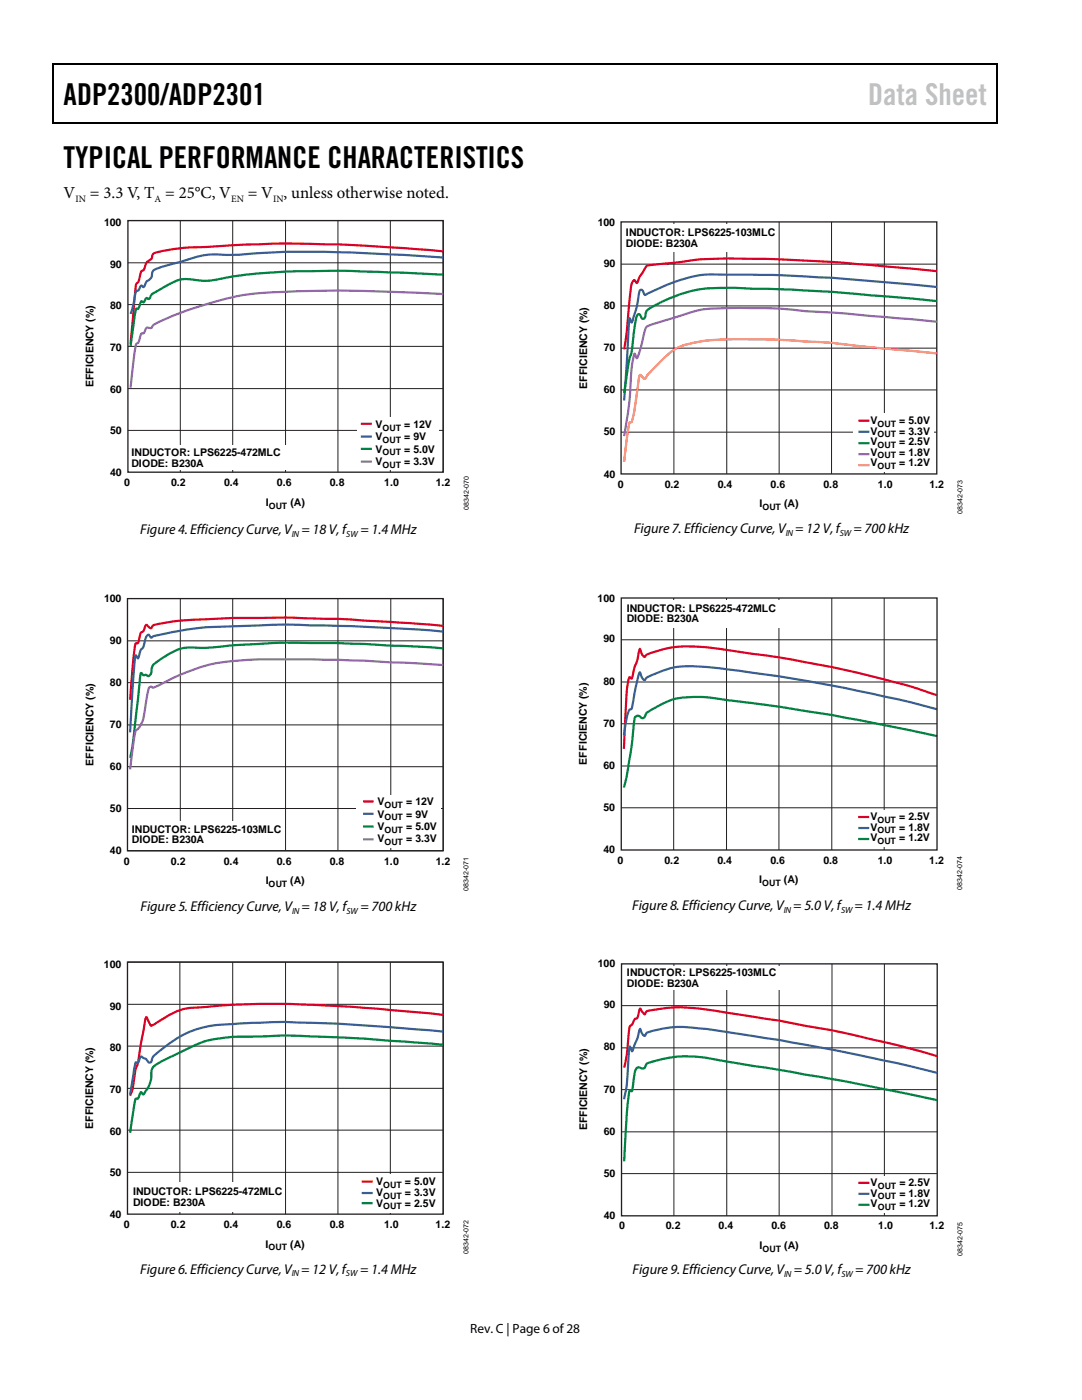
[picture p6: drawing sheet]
<svg xmlns="http://www.w3.org/2000/svg" width="216mm" height="279mm" viewBox="0 0 216 279" stroke-linecap="round" stroke-linejoin="round" font-family="sans-serif">
<path d="M10.5 12.7h.3v1h-.3zM10.5 12.7h.3v.3h-.3zM133.3 12.7h.3v.3h-.3zM198.8 12.7h.3v1h-.3zM198.8 12.7h.3v.3h-.3zM10.5 24.4h.3v.2h-.3zM133.1 24.4h.2v.2h-.2zM198.8 24.4h.3v.2h-.3z" fill="#000"/>
<path d="M10.7 13.7v10.7M10.8 12.8h122.5M133.6 12.8h65.2M198.9 13.7v10.7M10.8 24.5h188" fill="none" stroke="#000" stroke-width=".25"/>
<path d="M25.5 44h62.9v50.2M25.5 52.5h62.9M36 44v50.2M46.4 44v50.2M57 44v50.2M67.4 44v50.2M77.9 44v50.2M25.5 60.8h62.9M25.5 69.1h62.9M25.5 77.6h62.9M25.5 85.9h62.9" fill="none" stroke="#231f20" stroke-width=".2"/>
<path d="M25.5 44h62.9v50.3h-62.9z" fill="none" stroke="#231f20" stroke-width=".26"/>
<path d="M88.4 50.2l-14.9-1.1-9.8-.4a285.8 285.8 0 0 0-24.7 .7l-3.8 .2-3.3 .6a1.48 1.48 0 0 0-1.5 .9 1.3 1.3 0 0 1-1 1.1l-.4 1a1.13 1.13 0 0 1-.8 1l-.4 1.3a1.41 1.41 0 0 1-.6 1.2l-.2 1.4-.9 10.5" fill="none" stroke="#db0029" stroke-width=".44"/>
<path d="M88.4 51.4l-17.2-.9-8.2-.2a124.8 124.8 0 0 0-13.5 .4l-3.7 .2a19 19 0 0 0-9.8 1.4l-.7 .2a15.3 15.3 0 0 0-4.8 1.6l-.1 .3a1.74 1.74 0 0 1-1.2 1.8l-.5 1.1-.5-.3-.6 1h-.2a.85 .85 0 0 0-.5 1l-.3 2-.5 1.6" fill="none" stroke="#3b5d97" stroke-width=".44"/>
<path d="M88.4 54.8l-19.4-.7h-5.3a108.7 108.7 0 0 0-21.7 1.9l-1.4 .1a12.3 12.3 0 0 0-5.3-.1l-4.1 2.2a2.23 2.23 0 0 0-1.5 1.5l-.3-.2a.6 .6 0 0 0-.6 .7l-.1 .2-.4-.3-.1 .1-.6 1.4h-.4l-.1 .2-1 7.3" fill="none" stroke="#008240" stroke-width=".44"/>
<path d="M88.4 58.7l-15.7-.6-5.3-.1-7.4 .1a71.7 71.7 0 0 0-14.1 1.3 71.3 71.3 0 0 0-15.1 5.3l-.5 .8h-1.1l-.5 1h-.4l-.1 .2-.6 1.6-.2 .2a4.9 4.9 0 0 0-.6 2.6l-.7 6.3" fill="none" stroke="#8366b0" stroke-width=".44"/>
<g fill="#fff">
<path d="M26 88.9h33.5v4.8h-33.5z" fill-rule="evenodd"/>
<path d="M71.3 83.4h16.4v10.4h-16.4z" fill-rule="evenodd"/>
</g>
<path d="M72 84.6h2.2M88.4 124.9l-18.7-1.3-6-.1a119 119 0 0 0-12-.2h-5.3l-8.9 .5-3.2 .3-3.1 .5a1.07 1.07 0 0 0-1 .8l-.4-.1-.5-.6a.9 .9 0 0 0-.6 1l-.1 .3-.5 .3-.6 2.1h-.4a83.1 83.1 0 0 0-1.1 11.3" fill="none" stroke="#db0029" stroke-width=".44"/>
<path d="M72 87.1h2.2M88.4 126.1l-4.5-.4-11.9-.6-8.3-.3a259.9 259.9 0 0 0-21.8 .4 65.6 65.6 0 0 0-11.4 1.9l-.3 .2-.5-.6-.4 .2-.7 2.2a2.75 2.75 0 0 0-.9 2.1l-.2 .2-.4-.6-.1 .1-.5 6-.5 9.3" fill="none" stroke="#3b5d97" stroke-width=".44"/>
<path d="M72 89.6h2.2M88.4 129.4l-21-1-11.2-.1-11.3 .7a32.3 32.3 0 0 1-7.4 .2 12.6 12.6 0 0 0-6.4 3 2.23 2.23 0 0 0-.9 2.1 .71 .71 0 0 1-.7 .6 .63 .63 0 0 0-.9-.1l-.4-.5-.1 .1-1.5 13.6-.6 3.3" fill="none" stroke="#008240" stroke-width=".44"/>
<path d="M72 92.1h2.2M88.4 132.7l-21-1-15.7-.1a39.9 39.9 0 0 0-13.7 2.3l-2.7 1.1-4.6 2.2-.2 .1-.3-.3a.64 .64 0 0 0-.6 .8l-.6 3a8.2 8.2 0 0 1-1.3 4.5l-.3 .3a.72 .72 0 0 0-.5 .8l-.9 7.2" fill="none" stroke="#8366b0" stroke-width=".44"/>
<path d="M36 119.5v50.3M46.4 119.5v50.3M57 119.5v50.3M67.4 119.5v50.3M78 119.5v50.3M88.4 119.5v50.3h-63M25.4 127.9h63M25.4 136.3h63M25.4 144.7h63M25.4 153h63M25.4 161.4h63" fill="none" stroke="#231f20" stroke-width=".2"/>
<path d="M25.4 119.5h63v50.3h-63z" fill="none" stroke="#231f20" stroke-width=".26"/>
<path d="M71.2 158.7h16.8v10.5h-16.8z" fill-rule="evenodd" fill="#fff"/>
<path d="M72.5 160h2.1" fill="none" stroke="#db0029" stroke-width=".44"/>
<path d="M72.5 162.4h2.1" fill="none" stroke="#3b5d97" stroke-width=".44"/>
<path d="M72.5 165h2.1" fill="none" stroke="#008240" stroke-width=".44"/>
<path d="M72.5 167.5h2.1" fill="none" stroke="#8366b0" stroke-width=".44"/>
<path d="M25.7 163.9h31v5.7h-31z" fill-rule="evenodd" fill="#fff"/>
<path d="M25.4 192h63v50.3M35.9 192v50.3M46.4 192v50.3M57 192v50.3M67.4 192v50.3M77.9 192v50.3M25.4 200.5h63M25.4 208.8h63M25.4 217.2h63M25.4 225.6h63M25.4 234h63" fill="none" stroke="#231f20" stroke-width=".2"/>
<path d="M25.4 192h63v50.3h-63z" fill="none" stroke="#231f20" stroke-width=".26"/>
<path d="M88.4 202.6l-17.2-1.6-12.8-.6h-6.7l-5.3 .2-4.5 .3a29.7 29.7 0 0 0-5.9 .7 31.5 31.5 0 0 0-5.5 3l-.3 .2-.1-.2-.8-1.6-.2 .1-1.2 6.6a17 17 0 0 1-1 4.4 14.5 14.5 0 0 1-.9 4.6" fill="none" stroke="#db0029" stroke-width=".44"/>
<path d="M88.4 205.9l-14.2-1.1-10.5-.6a146.3 146.3 0 0 0-21.8 .6 21 21 0 0 0-10.8 5.6 2.03 2.03 0 0 0-.9 1.6l-.2 .1a.58 .58 0 0 1-.7-.5l-1-.7a1.04 1.04 0 0 0-.6 1l-.2 .2-.4-.1-.1 .1-1 6.4" fill="none" stroke="#3b5d97" stroke-width=".44"/>
<path d="M88.4 208.5l-15.7-1.2-7.5-.3a127.6 127.6 0 0 0-15.7-.1 28.8 28.8 0 0 0-9.6 1.3l-4.6 2.2a15.5 15.5 0 0 0-4.9 2.8l-.2 .5a6.4 6.4 0 0 1-1.6 4.8l-.5-.5-.6 1.3h-.4l-.1 .1-1 6.7" fill="none" stroke="#008240" stroke-width=".44"/>
<path d="M71.2 234.3h16.4v7.7h-16.4z" fill-rule="evenodd" fill="#fff"/>
<path d="M72.2 235.8h2.2" fill="none" stroke="#db0029" stroke-width=".44"/>
<path d="M72.2 238.1h2.2" fill="none" stroke="#3b5d97" stroke-width=".44"/>
<path d="M72.2 240.2h2.2" fill="none" stroke="#008240" stroke-width=".44"/>
<path d="M25.9 236h30.6v6h-30.6z" fill-rule="evenodd" fill="#fff"/>
<path d="M124 52.7h63M134.5 44.3v50.3M145 44.3v50.3M155.5 44.3v50.3M166 44.3v50.3M176.5 44.3v50.3M124 61.1h63M124 69.5h63M124 77.8h63M124 86.3h63" fill="none" stroke="#231f20" stroke-width=".2"/>
<path d="M124 44.3h63v50.3h-63z" fill="none" stroke="#231f20" stroke-width=".26"/>
<path d="M187 54.1l-20.2-1.8-12.1-.6h-3.7a90.8 90.8 0 0 0-18.1 .9l-3.2 .3a1.7 1.7 0 0 0-1.3 1.2l-.8 1.2-.5 1.2-.4-.5-.2-.1a5.7 5.7 0 0 0-.8 3.4l-.6 6.9-.5 3.6" fill="none" stroke="#db0029" stroke-width=".44"/>
<path d="M187 57.3l-21-1.9-11.3-.5-9.7-.1a25.9 25.9 0 0 0-14.1 3.1l-2.1 1-.2-.2-.4-.8h-.4l-.2 .5-.6 3.3-.9 2.7-.4-.9-.1 .1-1 16.3" fill="none" stroke="#3b5d97" stroke-width=".44"/>
<path d="M187 60.1l-21-1.8-9-.5-5.3-.2a67.9 67.9 0 0 0-12.6 .2l-3.9 1.2a28.5 28.5 0 0 0-6 2.9l-.2 .3-.2 .7a.61 .61 0 0 1-.5 .8l-.8-1a2.15 2.15 0 0 0-.7 1.9l-.4 2.3a15.9 15.9 0 0 1-.9 5.1l-.9 6.4" fill="none" stroke="#008240" stroke-width=".44"/>
<path d="M187 64.2l-19.5-1.7-6.7-.4a121.8 121.8 0 0 0-18.8-.5 33.3 33.3 0 0 0-8.2 2l-3.6 1.1a1.57 1.57 0 0 0-1.4 1.1l-1.1 4.1-.6 1.6-.4-.9a21.1 21.1 0 0 0-.9 7.1l-.3 3.2-.9 6.2" fill="none" stroke="#8366b0" stroke-width=".44"/>
<path d="M187 70.5l-15.8-1.4a176 176 0 0 0-29.9-1.2l-.8 .1a13.1 13.1 0 0 0-7.3 2.8l-4 4-.5 .8-.8-.7-.1-.1-.2 .1-1.1 7.8-.4 1.5-.3 .1-.2 .1-.2 .8-.8 6.9" fill="none" stroke="#fe853d" stroke-width=".44"/>
<path d="M170.3 82.6h16v11.6h-16z" fill-rule="evenodd" fill="#fff"/>
<path d="M171.3 84h2.2" fill="none" stroke="#db0029" stroke-width=".44"/>
<path d="M171.3 86.2h2.2" fill="none" stroke="#3b5d97" stroke-width=".44"/>
<path d="M171.3 88.5h2.2" fill="none" stroke="#008240" stroke-width=".44"/>
<path d="M171.3 90.6h2.2" fill="none" stroke="#8366b0" stroke-width=".44"/>
<path d="M171.3 92.8h2.2" fill="none" stroke="#fe853d" stroke-width=".44"/>
<path d="M124.4 44.7h30.6v5.6h-30.6z" fill-rule="evenodd" fill="#fff"/>
<path d="M134.5 119.4v50.3M145 119.4v50.3M155.5 119.4v50.3M166 119.4v50.3M176.5 119.4v50.3M124 127.7h63M124 136.1h63M124 144.5h63M124 152.9h63M124 161.2h63" fill="none" stroke="#231f20" stroke-width=".2"/>
<path d="M187 138.8a90.2 90.2 0 0 0-10.5-3.2l-9-2.1-5.3-1a248.5 248.5 0 0 0-17.2-2.8 35.5 35.5 0 0 0-12-.3l-2.8 .9a2.01 2.01 0 0 0-1.6 .8l-.5-.5-.3-1a1.51 1.51 0 0 0-.4 1.3l-1.3 4.5-.4-.2a10.6 10.6 0 0 0-.7 4.2l-.5 10.1" fill="none" stroke="#db0029" stroke-width=".44"/>
<path d="M187 141.6l-6.8-1.8-12.7-2.7-11.3-2-6-.8a69.8 69.8 0 0 0-15-1.2 19.9 19.9 0 0 0-6.3 2.3l-.3 .4-.1-.1-.4-.4-.4-1.1-.8 2.7-.8 4.5-.3 .2a4.3 4.3 0 0 0-.9 2.8l-.4 2.4" fill="none" stroke="#3b5d97" stroke-width=".44"/>
<path d="M187 146.9l-21-4.2-11.3-1.8-10.5-1.3a23.7 23.7 0 0 0-10.4 .2 21.1 21.1 0 0 0-4.8 2.6l-.2 .3a.58 .58 0 0 1-.4 .7 .58 .58 0 0 1-.7-.4l-.7-.1a.97 .97 0 0 0-.4 1.1l-.7 5.8-.9 5.3-.5 2.1" fill="none" stroke="#008240" stroke-width=".44"/>
<path d="M124 119.4h63v50.3h-63z" fill="none" stroke="#231f20" stroke-width=".26"/>
<path d="M170.2 161.7h16.1v7.3h-16.1z" fill-rule="evenodd" fill="#fff"/>
<path d="M171.3 163.1h2.2" fill="none" stroke="#db0029" stroke-width=".44"/>
<path d="M171.3 165.3h2.2" fill="none" stroke="#3b5d97" stroke-width=".44"/>
<path d="M171.3 167.5h2.2" fill="none" stroke="#008240" stroke-width=".44"/>
<path d="M124.5 119.8h31.7v5.4h-31.7z" fill-rule="evenodd" fill="#fff"/>
<path d="M134.5 192.4v50.3M145 192.4v50.3M155.5 192.4v50.3M166 192.4v50.3M176.5 192.4v50.3M124 200.7h63M124 209.2h63M124 217.5h63M124 225.9h63M124 234.3h63" fill="none" stroke="#231f20" stroke-width=".2"/>
<path d="M124 192.4h63v50.3h-63z" fill="none" stroke="#231f20" stroke-width=".26"/>
<path d="M170.3 234.7h16v7.4h-16z" fill="#fff"/>
<path d="M171.3 236.1h2.2" fill="none" stroke="#db0029" stroke-width=".44"/>
<path d="M171.3 238.3h2.2" fill="none" stroke="#3b5d97" stroke-width=".44"/>
<path d="M171.3 240.5h2.2" fill="none" stroke="#008240" stroke-width=".44"/>
<path d="M124.6 192.8h31.4v4.8h-31.4z" fill="#fff"/>
<path d="M187 210.8l-6.7-1.9-6.8-1.6a121.1 121.1 0 0 0-12.7-2.5l-5.3-1.1-7.5-1.1a77.3 77.3 0 0 0-13.5-1.5l-5.3 .7-.5 .7-1-1.2-.5 1.9-.2 .1a1.51 1.51 0 0 0-.9 1.2l-.2 .2a7.7 7.7 0 0 0-.6 3.4l-.2 2.4-.5 2.6" fill="none" stroke="#db0029" stroke-width=".44"/>
<path d="M187 214.2l-6.7-1.7-14.3-3-10.5-1.9-7.5-1.2a74.3 74.3 0 0 0-13.5-1.4 18.4 18.4 0 0 0-5.5 1.2l-.3 .6-.2-.1-.3-.4-.4-.9a.97 .97 0 0 0-.4 1.1l-.2 .8-1.1 2.6-.4-1-.1 .1-.3 4a28.2 28.2 0 0 1-.7 6.4" fill="none" stroke="#3b5d97" stroke-width=".44"/>
<path d="M187 219.6l-18.7-3.8-20.3-3.4a65.7 65.7 0 0 0-12-1.5 26 26 0 0 0-6.8 1.3l-.3 .5a.67 .67 0 0 1-.5 .6 .67 .67 0 0 1-.7-.2l-.3-.1-.3 .2a11.3 11.3 0 0 0-.9 4.1l-.1 .5-.4-.2a109.7 109.7 0 0 0-1.1 14.2" fill="none" stroke="#008240" stroke-width=".44"/>
<g font-size="6">
<text x="12.7" y="20.9">ADP2300/ADP2301</text>
<text x="12.7" y="33.6">TYPICAL PERFORMANCE CHARACTERISTICS</text>
</g>
<text font-size="6" fill="#c1c1c1" x="173.3" y="20.9">Data Sheet</text>
<g font-size="3.3">
<text x="12.7" y="39.5">V</text>
<text x="17.9" y="39.5">= 3.3 V, T = 25°C, V</text>
<text x="49.4" y="39.5">= V , unless otherwise noted.</text>
</g>
<g font-size="2.8">
<text x="28" y="106.6">Figure 4. Efficiency Curve, V = 18 V,f</text>
<text x="71.9" y="106.6">= 1.4 MHz</text>
<text x="126.5" y="106.4">Figure 7. Efficiency Curve, V = 12 V,f</text>
<text x="170.3" y="106.4">= 700 kHz</text>
<text x="28" y="181.8">Figure 5. Efficiency Curve, V = 18 V,f</text>
<text x="72" y="181.8">= 700kHz</text>
<text x="126.2" y="181.7">Figure 8. Efficiency Curve, V = 5.0 V,f</text>
<text x="170.6" y="181.7">= 1.4 MHz</text>
<text x="28" y="254.2">Figure 6. Efficiency Curve, V = 12 V,f</text>
<text x="71.9" y="254.2">= 1.4 MHz</text>
<text x="126.2" y="254.3">Figure 9. Efficiency Curve, V = 5.0 V,f</text>
<text x="170.6" y="254.3">= 700 kHz</text>
</g>
<text font-size="2.7" x="93.9" y="266">Rev. C | Page 6 of28</text>
<g font-size="2.1">
<text x="20.8" y="45.1">100</text>
<text x="119.3" y="45.1">100</text>
<text x="124.9" y="47.1">INDUCTOR: LPS6225-103MLC</text>
<text x="22" y="53.4">90</text>
<text x="120.5" y="53.2">90</text>
<text x="124.9" y="49.3">DIODE: B230A</text>
<text x="22" y="61.8">80</text>
<text x="120.5" y="61.6">80</text>
<text x="22" y="70.1">70</text>
<text x="120.5" y="70.1">70</text>
<text x="18.6" y="77.3" transform="rotate(-90 18.6 77.3)">EFFICIENCY (%)</text>
<text x="117.2" y="77.6" transform="rotate(-90 117.2 77.6)">EFFICIENCY (%)</text>
<text x="22" y="78.4">60</text>
<text x="120.5" y="78.5">60</text>
<text x="22" y="86.7">50</text>
<text x="74.9" y="87.9">V</text>
<text x="74.9" y="85.4">V</text>
<text x="80.7" y="87.9">= 9V</text>
<text x="80.7" y="85.4">= 12V</text>
<text x="120.5" y="86.9">50</text>
<text x="173.7" y="88.8">V</text>
<text x="173.7" y="84.6">V</text>
<text x="173.7" y="86.7">V</text>
<text x="179.5" y="86.7">= 3.3V</text>
<text x="179.5" y="88.8">= 2.5V</text>
<text x="179.5" y="84.6">= 5.0V</text>
<text x="22" y="95">40</text>
<text x="26.2" y="91.1">INDUCTOR: LPS6225-472MLC</text>
<text x="26.2" y="93.2">DIODE: B230A</text>
<text x="74.9" y="92.8">V</text>
<text x="74.9" y="90.3">V</text>
<text x="80.7" y="92.8">= 3.3V</text>
<text x="80.7" y="90.3">= 5.0V</text>
<text x="120.5" y="95.3">40</text>
<text x="173.7" y="90.9">V</text>
<text x="173.7" y="93.1">V</text>
<text x="179.5" y="90.9">= 1.8V</text>
<text x="179.5" y="93.1">= 1.2V</text>
<text x="24.8" y="97.1">0</text>
<text x="34.1" y="97.1">0.2</text>
<text x="44.7" y="97.1">0.4</text>
<text x="53" y="101">I</text>
<text x="55.3" y="97.1">0.6</text>
<text x="58" y="101">(A)</text>
<text x="65.8" y="97.1">0.8</text>
<text x="76.7" y="97.1">1.0</text>
<text x="87" y="97.1">1.2</text>
<text x="123.3" y="97.4">0</text>
<text x="132.7" y="97.4">0.2</text>
<text x="143.2" y="97.4">0.4</text>
<text x="151.6" y="101.3">I</text>
<text x="153.8" y="97.4">0.6</text>
<text x="156.5" y="101.3">(A)</text>
<text x="164.4" y="97.4">0.8</text>
<text x="175.2" y="97.4">1.0</text>
<text x="185.5" y="97.4">1.2</text>
<text x="20.8" y="120.1">100</text>
<text x="119.3" y="120.1">100</text>
<text x="125.1" y="122.1">INDUCTOR: LPS6225-472MLC</text>
<text x="125.1" y="124.2">DIODE: B230A</text>
<text x="21.9" y="128.5">90</text>
<text x="120.4" y="128.2">90</text>
<text x="21.9" y="136.9">80</text>
<text x="120.4" y="136.6">80</text>
<text x="21.9" y="145.3">70</text>
<text x="120.4" y="145.1">70</text>
<text x="18.6" y="152.8" transform="rotate(-90 18.6 152.8)">EFFICIENCY (%)</text>
<text x="21.9" y="153.7">60</text>
<text x="117.1" y="152.6" transform="rotate(-90 117.1 152.6)">EFFICIENCY (%)</text>
<text x="120.4" y="153.5">60</text>
<text x="75.3" y="160.8">V</text>
<text x="81.1" y="160.8">= 12V</text>
<text x="120.4" y="161.9">50</text>
<text x="21.9" y="162.1">50</text>
<text x="26.3" y="166.2">INDUCTOR: LPS6225-103MLC</text>
<text x="75.3" y="163.2">V</text>
<text x="75.3" y="165.7">V</text>
<text x="81.1" y="163.2">= 9V</text>
<text x="81.1" y="165.7">= 5.0V</text>
<text x="173.7" y="165.8">V</text>
<text x="173.7" y="167.9">V</text>
<text x="173.7" y="163.7">V</text>
<text x="179.4" y="163.7">= 2.5V</text>
<text x="179.4" y="165.8">= 1.8V</text>
<text x="179.4" y="167.9">= 1.2V</text>
<text x="21.9" y="170.5">40</text>
<text x="24.7" y="172.6">0</text>
<text x="26.3" y="168.3">DIODE: B230A</text>
<text x="34.1" y="172.6">0.2</text>
<text x="44.7" y="172.6">0.4</text>
<text x="55.3" y="172.6">0.6</text>
<text x="65.8" y="172.6">0.8</text>
<text x="75.3" y="168.1">V</text>
<text x="76.7" y="172.6">1.0</text>
<text x="81.1" y="168.1">= 3.3V</text>
<text x="87" y="172.6">1.2</text>
<text x="120.4" y="170.3">40</text>
<text x="123.2" y="172.4">0</text>
<text x="132.6" y="172.4">0.2</text>
<text x="143.2" y="172.4">0.4</text>
<text x="153.8" y="172.4">0.6</text>
<text x="164.3" y="172.4">0.8</text>
<text x="175.2" y="172.4">1.0</text>
<text x="185.5" y="172.4">1.2</text>
<text x="53" y="176.5">I</text>
<text x="57.9" y="176.5">(A)</text>
<text x="151.5" y="176.3">I</text>
<text x="156.4" y="176.3">(A)</text>
<text x="20.8" y="193.2">100</text>
<text x="119.3" y="193.1">100</text>
<text x="125.1" y="194.8">INDUCTOR: LPS6225-103MLC</text>
<text x="125.1" y="196.9">DIODE: B230A</text>
<text x="21.9" y="201.6">90</text>
<text x="120.5" y="201.2">90</text>
<text x="21.9" y="209.9">80</text>
<text x="120.5" y="209.7">80</text>
<text x="21.9" y="218.2">70</text>
<text x="120.5" y="218.1">70</text>
<text x="18.6" y="225.4" transform="rotate(-90 18.6 225.4)">EFFICIENCY (%)</text>
<text x="21.9" y="226.5">60</text>
<text x="117.2" y="225.6" transform="rotate(-90 117.2 225.6)">EFFICIENCY (%)</text>
<text x="120.5" y="226.5">60</text>
<text x="21.9" y="234.8">50</text>
<text x="26.6" y="238.6">INDUCTOR: LPS6225-472MLC</text>
<text x="75.1" y="238.7">V</text>
<text x="75.1" y="236.6">V</text>
<text x="80.8" y="236.6">= 5.0V</text>
<text x="80.8" y="238.7">= 3.3V</text>
<text x="120.5" y="234.9">50</text>
<text x="173.8" y="236.7">V</text>
<text x="173.8" y="238.8">V</text>
<text x="179.5" y="236.7">= 2.5V</text>
<text x="179.5" y="238.8">= 1.8V</text>
<text x="21.9" y="243.1">40</text>
<text x="24.7" y="245.1">0</text>
<text x="26.6" y="240.7">DIODE: B230A</text>
<text x="34.1" y="245.1">0.2</text>
<text x="44.7" y="245.1">0.4</text>
<text x="55.2" y="245.1">0.6</text>
<text x="65.8" y="245.1">0.8</text>
<text x="75.1" y="240.8">V</text>
<text x="76.7" y="245.1">1.0</text>
<text x="80.8" y="240.8">= 2.5V</text>
<text x="86.9" y="245.1">1.2</text>
<text x="120.5" y="243.3">40</text>
<text x="123.5" y="245.4">0</text>
<text x="132.9" y="245.4">0.2</text>
<text x="143.4" y="245.4">0.4</text>
<text x="153.9" y="245.4">0.6</text>
<text x="164.5" y="245.4">0.8</text>
<text x="173.8" y="240.9">V</text>
<text x="175.3" y="245.4">1.0</text>
<text x="179.5" y="240.9">= 1.2V</text>
<text x="185.5" y="245.4">1.2</text>
<text x="53" y="249">I</text>
<text x="57.9" y="249">(A)</text>
<text x="151.6" y="249.3">I</text>
<text x="156.5" y="249.3">(A)</text>
</g>
<g font-size="1.9">
<text x="15.1" y="40.3">IN</text>
<text x="30.9" y="40.3">A</text>
<text x="46.1" y="40.3">EN</text>
<text x="54.5" y="40.3">IN</text>
</g>
<g font-size="1.8">
<text x="76.3" y="85.9">OUT</text>
<text x="76.3" y="88.4">OUT</text>
<text x="175.1" y="87.3">OUT</text>
<text x="175.1" y="89.4">OUT</text>
<text x="175.1" y="85.2">OUT</text>
<text x="76.3" y="93.3">OUT</text>
<text x="76.3" y="90.9">OUT</text>
<text x="175.1" y="93.6">OUT</text>
<text x="175.1" y="91.5">OUT</text>
<text x="53.6" y="101.5">OUT</text>
<text x="152.2" y="101.8">OUT</text>
<text x="58.3" y="107.1">IN</text>
<text x="69.1" y="107.1">SW</text>
<text x="156.8" y="107">IN</text>
<text x="167.6" y="107">SW</text>
<text x="76.7" y="161.3">OUT</text>
<text x="76.7" y="163.8">OUT</text>
<text x="76.7" y="166.2">OUT</text>
<text x="175.1" y="164.2">OUT</text>
<text x="175.1" y="166.3">OUT</text>
<text x="76.7" y="168.7">OUT</text>
<text x="175.1" y="168.5">OUT</text>
<text x="53.6" y="177">OUT</text>
<text x="152.1" y="176.8">OUT</text>
<text x="58.3" y="182.4">IN</text>
<text x="69.1" y="182.4">SW</text>
<text x="156.4" y="182.2">IN</text>
<text x="167.9" y="182.2">SW</text>
<text x="76.5" y="239.3">OUT</text>
<text x="76.5" y="237.2">OUT</text>
<text x="175.2" y="237.3">OUT</text>
<text x="175.2" y="239.4">OUT</text>
<text x="76.5" y="241.4">OUT</text>
<text x="175.2" y="241.5">OUT</text>
<text x="53.6" y="249.6">OUT</text>
<text x="152.2" y="249.8">OUT</text>
<text x="58.3" y="254.8">IN</text>
<text x="69" y="254.8">SW</text>
<text x="156.5" y="254.9">IN</text>
<text x="167.9" y="254.9">SW</text>
</g>
<g font-size="1.4">
<text x="93.5" y="101.8" transform="rotate(-90 93.5 101.8)">08342-070</text>
<text x="192.1" y="102.6" transform="rotate(-90 192.1 102.6)">08342-073</text>
<text x="93.5" y="177.8" transform="rotate(-90 93.5 177.8)">08342-071</text>
<text x="192" y="177.6" transform="rotate(-90 192 177.6)">08342-074</text>
<text x="93.5" y="250.4" transform="rotate(-90 93.5 250.4)">08342-072</text>
<text x="192.1" y="250.6" transform="rotate(-90 192.1 250.6)">08342-075</text>
</g>
</svg>
